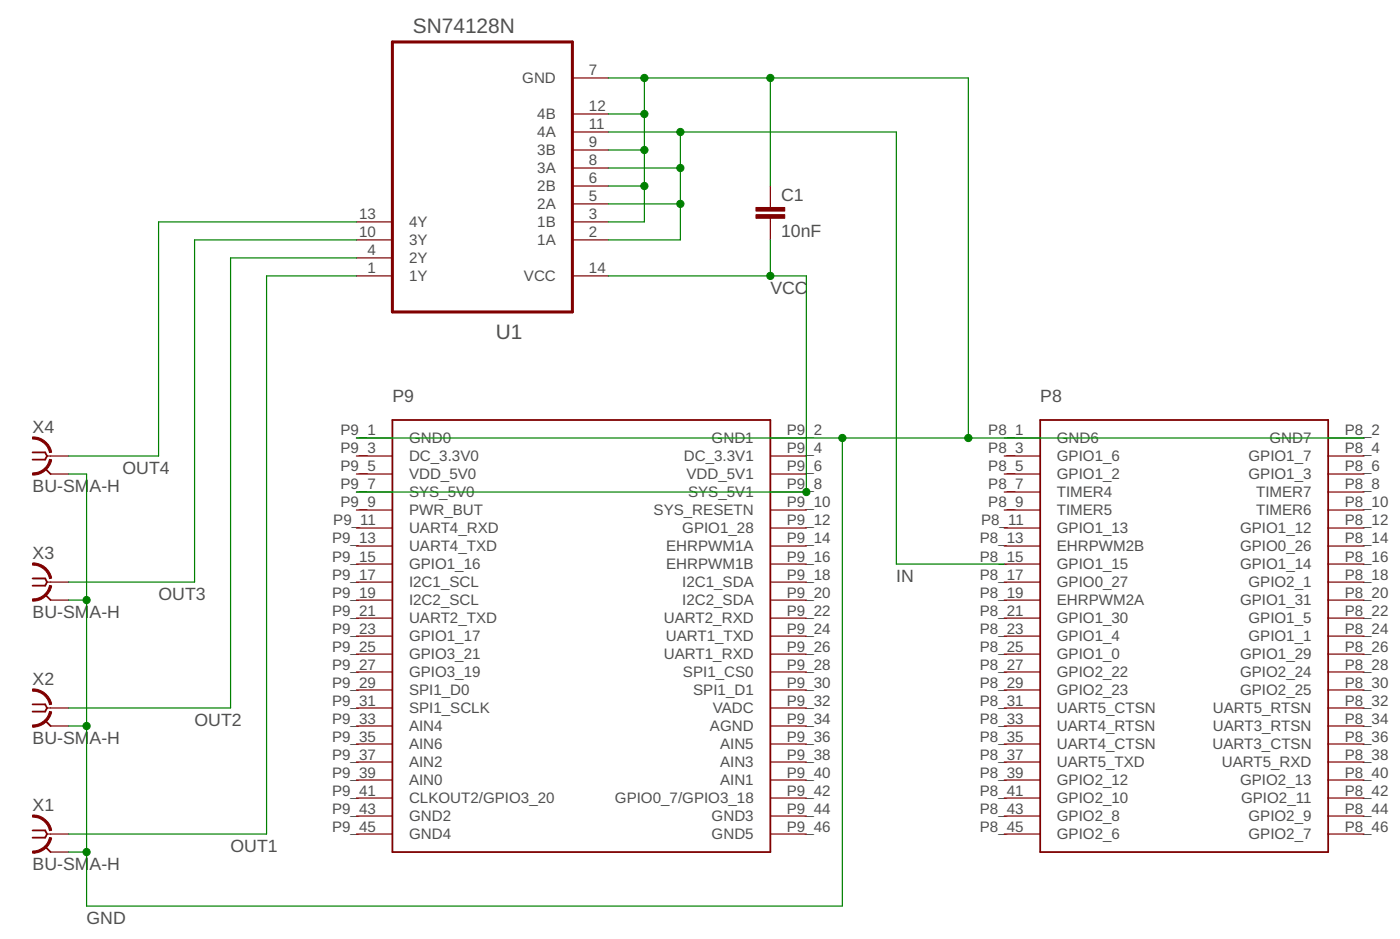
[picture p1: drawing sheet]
<svg xmlns="http://www.w3.org/2000/svg" width="198mm" height="132mm" viewBox="0 0 198 132" stroke-linecap="round" stroke-linejoin="round" font-family="sans-serif">
<path d="M55.4 59.2h53.3v61h-53.3zM146.8 59.2h40.6v61h-40.6zM4.6 63.8h1.8l.2 .5-.2 .5h-1.8M6.4 66.1l.7 .8M4.6 99.3h1.8l.2 .6-.2 .5h-1.8M4.6 81.6h1.8l.2 .5-.2 .5h-1.8M6.4 83.9l.7 .7M4.6 117.1h1.8l.2 .5-.2 .5h-1.8M6.4 119.4l.7 .8M6.4 101.6l.7 .8" fill="none" stroke="#800000" stroke-width=".25"/>
<g fill="none" stroke="#800000" stroke-width=".17">
<path d="M80.8 18.6h5.1M80.8 16.1h5.1M80.8 11h5.1M50.3 38.9h5.1M50.3 33.8h5.1M50.3 31.3h5.1M50.3 36.4h5.1M80.8 38.9h5.1M80.8 33.8h5.1M80.8 31.3h5.1M80.8 28.8h5.1M80.8 26.2h5.1"/>
<path d="M80.8 23.7h5.1M80.8 21.2h5.1M108.7 26.2v3.1M108.7 30.8v3M6.6 64.3h3.1M7.1 66.9h2.6M50.3 61.8h5.1M50.3 64.3h5.1M50.3 66.9h5.1M50.3 69.4h5.1M50.3 71.9h5.1M50.3 74.5h5.1"/>
<path d="M50.3 77h5.1M50.3 79.6h5.1M108.7 61.8h5.1M108.7 64.3h5.1M108.7 66.9h5.1M108.7 69.4h5.1M108.7 71.9h5.1M108.7 74.5h5.1M108.7 77h5.1M108.7 79.6h5.1M141.7 61.8h5.1M141.7 64.3h5.1"/>
<path d="M141.7 66.9h5.1M141.7 69.4h5.1M141.7 71.9h5.1M141.7 74.5h5.1M141.7 77h5.1M141.7 79.6h5.1M187.4 61.8h5.1M187.4 64.3h5.1M187.4 66.9h5.1M187.4 69.4h5.1M187.4 71.9h5.1M187.4 74.5h5.1"/>
<path d="M187.4 77h5.1M187.4 79.6h5.1M6.6 82.1h3.1M6.6 99.9h3.1M7.1 84.6h2.6M50.3 82.1h5.1M50.3 84.6h5.1M50.3 87.2h5.1M50.3 89.7h5.1M50.3 92.3h5.1M50.3 94.8h5.1M50.3 97.3h5.1"/>
<path d="M50.3 99.9h5.1M108.7 82.1h5.1M108.7 84.6h5.1M108.7 87.2h5.1M108.7 89.7h5.1M108.7 92.3h5.1M108.7 94.8h5.1M108.7 97.3h5.1M108.7 99.9h5.1M141.7 82.1h5.1M141.7 84.6h5.1M141.7 87.2h5.1"/>
<path d="M141.7 89.7h5.1M141.7 92.3h5.1M141.7 94.8h5.1M141.7 97.3h5.1M141.7 99.9h5.1M187.4 82.1h5.1M187.4 84.6h5.1M187.4 87.2h5.1M187.4 89.7h5.1M187.4 92.3h5.1M187.4 94.8h5.1M187.4 97.3h5.1"/>
<path d="M187.4 99.9h5.1M6.6 117.6h3.1M7.1 102.4h2.6M50.3 102.4h5.1M50.3 104.9h5.1M50.3 107.5h5.1M50.3 110h5.1M50.3 112.6h5.1M50.3 115.1h5.1M50.3 117.6h5.1M108.7 102.4h5.1M108.7 104.9h5.1"/>
<path d="M108.7 107.5h5.1M108.7 110h5.1M108.7 112.6h5.1M108.7 115.1h5.1M108.7 117.6h5.1M141.7 102.4h5.1M141.7 104.9h5.1M141.7 107.5h5.1M141.7 110h5.1M141.7 112.6h5.1M141.7 115.1h5.1M141.7 117.6h5.1"/>
<path d="M187.4 102.4h5.1M187.4 104.9h5.1M187.4 107.5h5.1M187.4 110h5.1M187.4 112.6h5.1M187.4 115.1h5.1M187.4 117.6h5.1M7.1 120.2h2.6"/>
</g>
<path d="M55.4 5.9h25.4v38.1h-25.4z" fill="none" stroke="#800000" stroke-width=".42"/>
<g fill="#800000" stroke="#800000" stroke-width=".14">
<path d="M106.7 30.3h4.1v.5h-4.1z"/>
<path d="M106.7 29.3h4.1v.5h-4.1z"/>
</g>
<g fill="#800000" stroke="#800000" stroke-width=".14">
<path d="M4.6 114.9a2.67 2.67 0 0 1 2.7 2.2l-.3 .1a2.39 2.39 0 0 0-2.4-2z" fill-rule="evenodd"/>
<path d="M4.6 120a2.4 2.4 0 0 0 2.4-1.9l.3 .1a2.65 2.65 0 0 1-2.7 2.1z" fill-rule="evenodd"/>
<path d="M4.6 97.2a2.67 2.67 0 0 1 2.7 2.1l-.3 .1a2.35 2.35 0 0 0-2.4-1.9z" fill-rule="evenodd"/>
<path d="M4.6 102.2a2.4 2.4 0 0 0 2.4-1.9l.3 .1a2.69 2.69 0 0 1-2.7 2.2z" fill-rule="evenodd"/>
<path d="M4.6 79.4a2.62 2.62 0 0 1 2.7 2.1l-.3 .1a2.4 2.4 0 0 0-2.4-1.9z" fill-rule="evenodd"/>
<path d="M4.6 84.5a2.35 2.35 0 0 0 2.4-1.9h.3a2.69 2.69 0 0 1-2.7 2.2z" fill-rule="evenodd"/>
<path d="M4.6 61.6a2.67 2.67 0 0 1 2.7 2.2h-.3a2.4 2.4 0 0 0-2.4-1.9z" fill-rule="evenodd"/>
<path d="M4.6 66.7a2.39 2.39 0 0 0 2.4-1.9h.3a2.69 2.69 0 0 1-2.7 2.2z" fill-rule="evenodd"/>
</g>
<g fill="none" stroke="#008000" stroke-width=".17">
<path d="M85.9 18.6h40.6v61h15.2M85.9 16.1h5M85.9 11h50.8v50.8M90.9 11v20.3h-5M96 18.6v15.2h-10.1M108.7 11v15.2M50.3 31.3h-27.9v33h-12.7M50.3 33.8h-22.8v48.3h-17.8M50.3 36.4h-17.8v63.5h-22.8M50.3 38.9h-12.7v78.7h-27.9M85.9 38.9h27.9v30.5h-63.5M85.9 23.7h10.1"/>
<path d="M85.9 28.8h10.1M85.9 26.2h5M85.9 21.2h5M108.7 33.8v5.1M50.3 61.8h142.2M118.9 61.8v66h-106.7v-60.9h-2.5M9.7 84.6h2.5M9.7 102.4h2.5M9.7 120.2h2.5"/>
</g>
<g fill="#008000" stroke="#008000" stroke-width=".14">
<circle cx="96" cy="23.7" r=".51"/>
<circle cx="96" cy="28.8" r=".51"/>
<circle cx="96" cy="18.6" r=".51"/>
<circle cx="113.8" cy="69.4" r=".51"/>
<circle cx="108.7" cy="38.9" r=".51"/>
<circle cx="12.2" cy="84.6" r=".51"/>
<circle cx="12.2" cy="102.4" r=".51"/>
<circle cx="12.2" cy="120.2" r=".51"/>
<circle cx="90.9" cy="26.2" r=".51"/>
<circle cx="90.9" cy="21.2" r=".51"/>
<circle cx="90.9" cy="16.1" r=".51"/>
<circle cx="90.9" cy="11" r=".51"/>
<circle cx="136.7" cy="61.8" r=".51"/>
<circle cx="118.9" cy="61.8" r=".51"/>
<circle cx="108.7" cy="11" r=".51"/>
</g>
<g font-size="2.9" fill="#505050">
<text x="58.3" y="4.6">SN74128N</text>
<text x="70" y="47.8">U1</text>
</g>
<g font-size="2.5" fill="#505050">
<text x="110.2" y="28.4">C1</text>
<text x="110.2" y="33.5">10nF</text>
<text x="108.7" y="41.5">VCC</text>
<text x="55.4" y="56.7">P9</text>
<text x="146.8" y="56.7">P8</text>
<text x="4.6" y="61">X4</text>
<text x="4.6" y="69.4">BU-SM</text>
<text x="12.6" y="69.4">A-H</text>
<text x="17.3" y="66.9">OUT4</text>
<text x="4.6" y="78.8">X3</text>
<text x="126.5" y="82.1">IN</text>
<text x="4.6" y="87.2">BU-SM</text>
<text x="12.6" y="87.2">A-H</text>
<text x="22.4" y="84.6">OUT3</text>
<text x="4.6" y="96.6">X2</text>
<text x="4.6" y="104.9">BU-SM</text>
<text x="12.6" y="104.9">A-H</text>
<text x="27.5" y="102.4">OUT2</text>
<text x="4.6" y="114.3">X1</text>
<text x="4.6" y="122.7">BU-SM</text>
<text x="12.6" y="122.7">A-H</text>
<text x="32.5" y="120.2">OUT1</text>
<text x="12.2" y="130.3">GND</text>
</g>
<g font-size="2.1" fill="#505050">
<text x="73.7" y="11.8">GND</text>
<text x="83.1" y="10.6">7</text>
<text x="75.8" y="16.8">4B</text>
<text x="83.1" y="15.7">12</text>
<text x="75.8" y="21.9">3B</text>
<text x="75.8" y="19.4">4A</text>
<text x="83.1" y="23.3">8</text>
<text x="83.1" y="20.8">9</text>
<text x="83.1" y="18.3">11</text>
<text x="75.8" y="29.5">2A</text>
<text x="75.8" y="27">2B</text>
<text x="75.8" y="24.4">3A</text>
<text x="83.1" y="28.4">5</text>
<text x="83.1" y="25.9">6</text>
<text x="50.7" y="33.5">10</text>
<text x="50.7" y="30.9">13</text>
<text x="57.7" y="34.6">3Y</text>
<text x="57.7" y="32.1">4Y</text>
<text x="75.8" y="34.6">1A</text>
<text x="75.8" y="32.1">1B</text>
<text x="83.1" y="33.5">2</text>
<text x="83.1" y="30.9">3</text>
<text x="51.9" y="38.6">1</text>
<text x="51.9" y="36">4</text>
<text x="57.7" y="39.7">1Y</text>
<text x="57.7" y="37.1">2Y</text>
<text x="73.9" y="39.7">VCC</text>
<text x="83.1" y="38.6">14</text>
<text x="48.1" y="61.4">P9_1</text>
<text x="48.1" y="64">P9_3</text>
<text x="57.7" y="62.5">GND0</text>
<text x="57.7" y="65.1">DC_3.3V0</text>
<text x="96.5" y="65.1">DC_3.3V1</text>
<text x="100.4" y="62.5">GND1</text>
<text x="111.1" y="61.4">P9_2</text>
<text x="111.1" y="64">P9_4</text>
<text x="139.5" y="61.4">P8_1</text>
<text x="139.5" y="64">P8_3</text>
<text x="149.1" y="62.5">GND6</text>
<text x="149.1" y="65.1">GPIO1_6</text>
<text x="176.2" y="65.1">GPIO1_7</text>
<text x="179.2" y="62.5">GND7</text>
<text x="189.8" y="61.4">P8_2</text>
<text x="189.8" y="64">P8_4</text>
<text x="48.1" y="66.5">P9_5</text>
<text x="48.1" y="69">P9_7</text>
<text x="48.1" y="71.6">P9_9</text>
<text x="57.7" y="67.6">VDD_5V0</text>
<text x="57.7" y="70.2">SYS_5V0</text>
<text x="96.9" y="67.6">VDD_5V1</text>
<text x="97.1" y="70.2">SYS_5V1</text>
<text x="111.1" y="66.5">P9_6</text>
<text x="111.1" y="69">P9_8</text>
<text x="111.1" y="71.6">P9_10</text>
<text x="139.5" y="66.5">P8_5</text>
<text x="139.5" y="69">P8_7</text>
<text x="139.5" y="71.6">P8_9</text>
<text x="149.1" y="67.6">GPIO1_2</text>
<text x="149.1" y="70.2">TIMER4</text>
<text x="176.2" y="67.6">GPIO1_3</text>
<text x="177.3" y="70.2">TIMER7</text>
<text x="189.8" y="66.5">P8_6</text>
<text x="189.8" y="69">P8_8</text>
<text x="189.8" y="71.6">P8_10</text>
<text x="46.9" y="76.7">P9_13</text>
<text x="47" y="74.1">P9_11</text>
<text x="57.7" y="72.7">PWR_BUT</text>
<text x="57.7" y="75.2">UART4_RXD</text>
<text x="57.7" y="77.8">UART4_TXD</text>
<text x="92.2" y="72.7">SYS_RESETN</text>
<text x="94" y="77.8">EHRPWM1A</text>
<text x="96.3" y="75.2">GPIO1_28</text>
<text x="111.1" y="74.1">P9_12</text>
<text x="111.1" y="76.7">P9_14</text>
<text x="138.3" y="76.7">P8_13</text>
<text x="138.5" y="74.1">P8_11</text>
<text x="149.1" y="72.7">TIMER5</text>
<text x="149.1" y="75.2">GPIO1_13</text>
<text x="149.1" y="77.8">EHRPWM2B</text>
<text x="175" y="75.2">GPIO1_12</text>
<text x="175" y="77.8">GPIO0_26</text>
<text x="177.3" y="72.7">TIMER6</text>
<text x="189.8" y="74.1">P8_12</text>
<text x="189.8" y="76.7">P8_14</text>
<text x="46.9" y="79.2">P9_15</text>
<text x="46.9" y="81.7">P9_17</text>
<text x="57.7" y="80.3">GPIO1_16</text>
<text x="57.7" y="82.9">I2C1_SCL</text>
<text x="94" y="80.3">EHRPWM1B</text>
<text x="96.3" y="82.9">I2C1_SDA</text>
<text x="111.1" y="79.2">P9_16</text>
<text x="111.1" y="81.7">P9_18</text>
<text x="138.3" y="79.2">P8_15</text>
<text x="138.3" y="81.7">P8_17</text>
<text x="149.1" y="80.3">GPIO1_15</text>
<text x="149.1" y="82.9">GPIO0_27</text>
<text x="175" y="80.3">GPIO1_14</text>
<text x="176.2" y="82.9">GPIO2_1</text>
<text x="189.8" y="79.2">P8_16</text>
<text x="189.8" y="81.7">P8_18</text>
<text x="46.9" y="84.3">P9_19</text>
<text x="46.9" y="86.8">P9_21</text>
<text x="46.9" y="89.4">P9_23</text>
<text x="57.7" y="85.4">I2C2_SCL</text>
<text x="57.7" y="87.9">UART2_TXD</text>
<text x="93.7" y="87.9">UART2_RXD</text>
<text x="96.3" y="85.4">I2C2_SDA</text>
<text x="111.1" y="84.3">P9_20</text>
<text x="111.1" y="86.8">P9_22</text>
<text x="111.1" y="89.4">P9_24</text>
<text x="138.3" y="84.3">P8_19</text>
<text x="138.3" y="86.8">P8_21</text>
<text x="138.3" y="89.4">P8_23</text>
<text x="149.1" y="85.4">EHRPWM2A</text>
<text x="149.1" y="87.9">GPIO1_30</text>
<text x="175" y="85.4">GPIO1_31</text>
<text x="176.2" y="87.9">GPIO1_5</text>
<text x="189.8" y="84.3">P8_20</text>
<text x="189.8" y="86.8">P8_22</text>
<text x="189.8" y="89.4">P8_24</text>
<text x="46.9" y="91.9">P9_25</text>
<text x="46.9" y="94.4">P9_27</text>
<text x="57.7" y="90.5">GPIO1_17</text>
<text x="57.7" y="93">GPIO3_21</text>
<text x="57.7" y="95.5">GPIO3_19</text>
<text x="93.7" y="93">UART1_RXD</text>
<text x="94" y="90.5">UART1_TXD</text>
<text x="96.4" y="95.5">SPI1_CS0</text>
<text x="111.1" y="91.9">P9_26</text>
<text x="111.1" y="94.4">P9_28</text>
<text x="138.3" y="91.9">P8_25</text>
<text x="138.3" y="94.4">P8_27</text>
<text x="149.1" y="90.5">GPIO1_4</text>
<text x="149.1" y="93">GPIO1_0</text>
<text x="149.1" y="95.5">GPIO2_22</text>
<text x="175" y="93">GPIO1_29</text>
<text x="175" y="95.5">GPIO2_24</text>
<text x="176.2" y="90.5">GPIO1_1</text>
<text x="189.8" y="91.9">P8_26</text>
<text x="189.8" y="94.4">P8_28</text>
<text x="46.9" y="97">P9_29</text>
<text x="46.9" y="99.5">P9_31</text>
<text x="57.7" y="98.1">SPI1_D0</text>
<text x="57.7" y="100.6">SPI1_SCLK</text>
<text x="97.8" y="98.1">SPI1_D1</text>
<text x="100.6" y="100.6">VADC</text>
<text x="111.1" y="97">P9_30</text>
<text x="111.1" y="99.5">P9_32</text>
<text x="138.3" y="97">P8_29</text>
<text x="138.3" y="99.5">P8_31</text>
<text x="149.1" y="98.1">GPIO2_23</text>
<text x="149.1" y="100.6">UART5_CTSN</text>
<text x="171.2" y="100.6">UART5_RTSN</text>
<text x="175" y="98.1">GPIO2_25</text>
<text x="189.8" y="97">P8_30</text>
<text x="189.8" y="99.5">P8_32</text>
<text x="46.9" y="102">P9_33</text>
<text x="46.9" y="104.6">P9_35</text>
<text x="46.9" y="107.1">P9_37</text>
<text x="57.7" y="103.2">AIN4</text>
<text x="57.7" y="105.7">AIN6</text>
<text x="100.2" y="103.2">AGND</text>
<text x="101.6" y="105.7">AIN5</text>
<text x="111.1" y="102">P9_34</text>
<text x="111.1" y="104.6">P9_36</text>
<text x="111.1" y="107.1">P9_38</text>
<text x="138.3" y="102">P8_33</text>
<text x="138.3" y="104.6">P8_35</text>
<text x="138.3" y="107.1">P8_37</text>
<text x="149.1" y="103.2">UART4_RTSN</text>
<text x="149.1" y="105.7">UART4_CTSN</text>
<text x="171.1" y="105.7">UART3_CTSN</text>
<text x="171.2" y="103.2">UART3_RTSN</text>
<text x="189.8" y="102">P8_34</text>
<text x="189.8" y="104.6">P8_36</text>
<text x="189.8" y="107.1">P8_38</text>
<text x="46.9" y="109.7">P9_39</text>
<text x="46.9" y="112.2">P9_41</text>
<text x="57.7" y="108.2">AIN2</text>
<text x="57.7" y="110.8">AIN0</text>
<text x="57.7" y="113.3">CLKOUT2/GPIO3_20</text>
<text x="86.8" y="113.3">GPIO0_7/GPIO3_18</text>
<text x="101.6" y="108.2">AIN3</text>
<text x="101.6" y="110.8">AIN1</text>
<text x="111.1" y="109.7">P9_40</text>
<text x="111.1" y="112.2">P9_42</text>
<text x="138.3" y="109.7">P8_39</text>
<text x="138.3" y="112.2">P8_41</text>
<text x="149.1" y="108.2">UART5_TXD</text>
<text x="149.1" y="110.8">GPIO2_12</text>
<text x="149.1" y="113.3">GPIO2_10</text>
<text x="172.4" y="108.2">UART5_RXD</text>
<text x="175" y="110.8">GPIO2_13</text>
<text x="175.2" y="113.3">GPIO2_11</text>
<text x="189.8" y="109.7">P8_40</text>
<text x="189.8" y="112.2">P8_42</text>
<text x="46.9" y="114.7">P9_43</text>
<text x="46.9" y="117.3">P9_45</text>
<text x="57.7" y="115.9">GND2</text>
<text x="57.7" y="118.4">GND4</text>
<text x="100.4" y="115.9">GND3</text>
<text x="100.4" y="118.4">GND5</text>
<text x="111.1" y="114.7">P9_44</text>
<text x="111.1" y="117.3">P9_46</text>
<text x="138.3" y="114.7">P8_43</text>
<text x="138.3" y="117.3">P8_45</text>
<text x="149.1" y="115.9">GPIO2_8</text>
<text x="149.1" y="118.4">GPIO2_6</text>
<text x="176.2" y="115.9">GPIO2_9</text>
<text x="176.2" y="118.4">GPIO2_7</text>
<text x="189.8" y="114.7">P8_44</text>
<text x="189.8" y="117.3">P8_46</text>
</g>
</svg>
